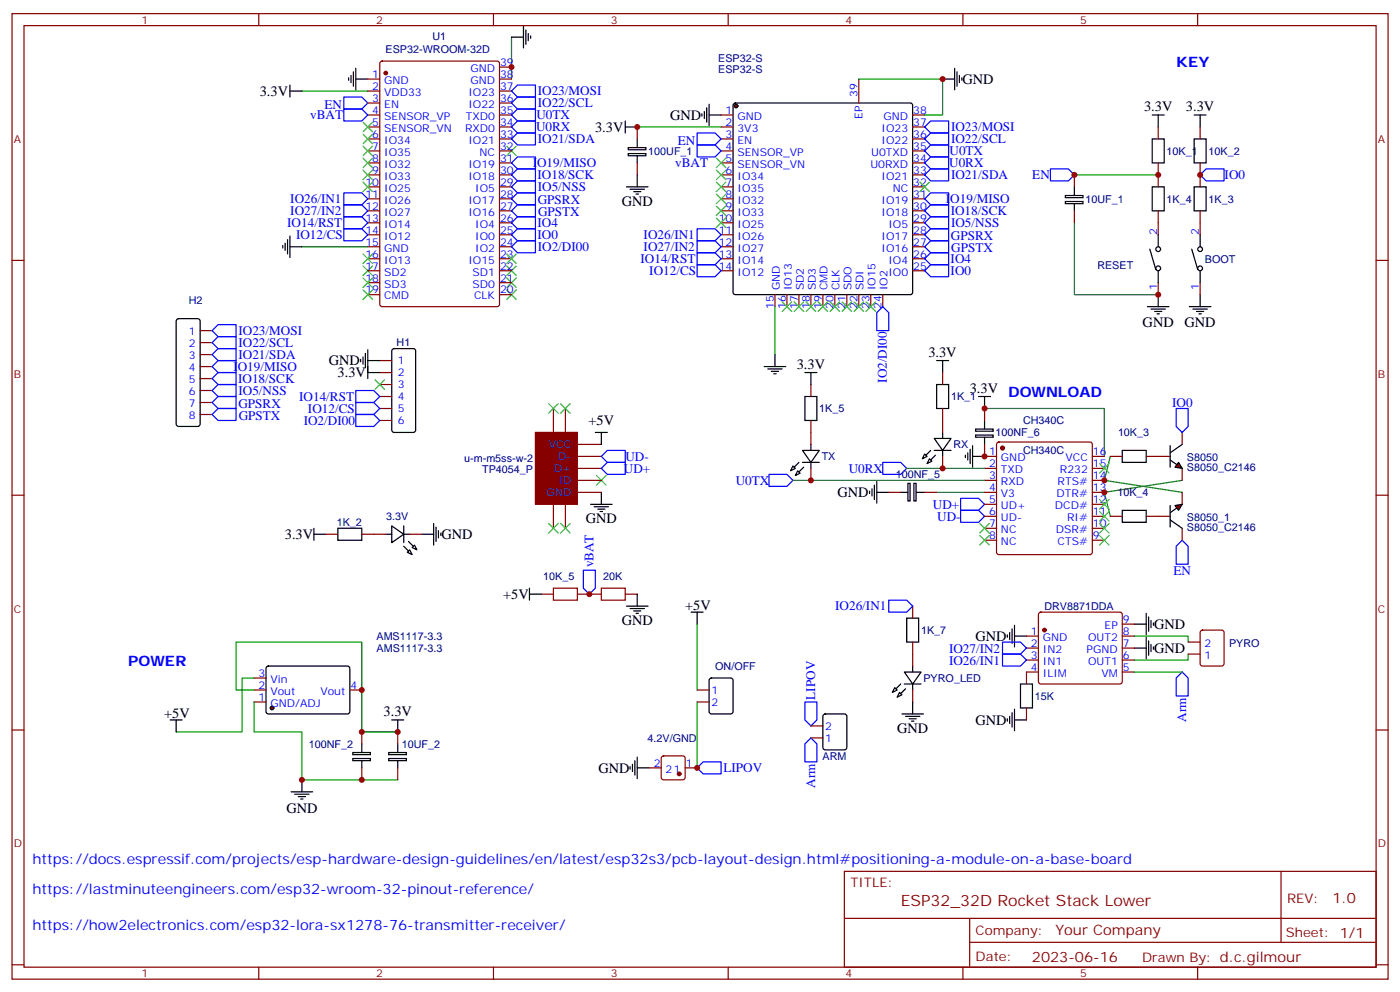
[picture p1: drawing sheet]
<svg xmlns="http://www.w3.org/2000/svg" width="412mm" height="292mm" viewBox="0 0 412 292" stroke-linecap="round" stroke-linejoin="round" font-family="sans-serif">
<g fill="none" stroke="#000" stroke-width=".35">
<path d="M216.2 30.5l.4-.2h51.5l.5 .2 .3 .5v55.1l-.3 .5-.5 .2h-51.5l-.5-.3-.2-.4v-55.1zM338 90.3h6.3M339.1 91h4.2M340.1 91.7h2.1M340.8 92.4h.7M341.2 86.8v3.5M350.3 90.3h6.4M351.4 91h4.2M352.5 91.7h2.1M353.2 92.4h.7M353.5 86.8v3.5M284.4 134.1v.7"/>
<path d="M285.1 133.3v2.2M285.8 132.3v4.2M286.5 134.4h3.5M286.5 131.2v6.4M85.8 233.2h6.3M86.8 233.9h4.3M87.9 234.6h2.1M88.6 235.3h.7M88.9 229.7v3.5"/>
</g>
<path d="M309.4 49.7h5.3l1.8 1.8-1.8 1.8h-5.3zM355.3 49.7h5.3v3.6h-5.3l-1.8-1.8zM226.5 139.7h5.3l1.8 1.8-1.8 1.7h-5.3zM260 136.2h5.3l1.8 1.7-1.8 1.8h-5.3zM283 150.3h5.3l1.7 1.7-1.7 1.8h-5.3zM283 146.8h5.3l1.7 1.7-1.7 1.8h-5.3zM346.5 160.9l1.7-1.8 1.8 1.8v5.3h-3.5z" fill="none" stroke="#00f" stroke-width=".35"/>
<path d="M290 120.3h35.3v14.1M327.1 134.4l-1.8 7.1 22.9 3.5M348.2 141.5l-22.9 3.5 1.8 7M74.8 199.7h-3.5v15.8h-19.4M74.8 203.2h-5.3v-14.1h37.1v26.4h10.6h-10.6M88.9 229.7h28.3" fill="none" stroke="#008700" stroke-width=".35"/>
<circle cx="216.8" cy="31.2" r=".53" fill="#870000" stroke="#000" stroke-width=".35"/>
<g fill="none" stroke="#870000" stroke-width=".35">
<path d="M212.4 33.9h3.5M212.4 37.4h3.5M253 23.3v7M268.9 33.9h3.5M268.9 37.4h3.5M212.4 40.9h3.5M212.4 44.5h3.5M212.4 48h3.5M212.4 51.5h3.5M212.4 55h3.5M212.4 58.6h3.5M268.9 40.9h3.5"/>
<path d="M268.9 44.5h3.5M268.9 48h3.5M268.9 51.5h3.5M268.9 55h3.5M268.9 58.6h3.5M212.4 62.1h3.5M212.4 65.6h3.5M212.4 69.1h3.5M212.4 72.7h3.5M212.4 76.2h3.5M212.4 79.7h3.5M268.9 62.1h3.5"/>
<path d="M268.9 65.6h3.5M268.9 69.1h3.5M268.9 72.7h3.5M268.9 76.2h3.5M268.9 79.7h3.5M228.3 86.8v3.5M231.8 86.8v3.5M235.3 86.8v3.5M238.9 86.8v3.5M242.4 86.8v3.5M245.9 86.8v3.5M249.4 86.8v3.5"/>
<path d="M253 86.8v3.5M256.5 86.8v3.5M260 86.8v3.5"/>
</g>
<path d="M187.7 37.4h24.7M253 23.3h24.7v10.6h-5.3M316.5 65.6v21.2h24.7M228.3 90.3v14.1" fill="none" stroke="#008700" stroke-width=".35"/>
<path d="M205.4 39.2h5.2l1.8 1.7-1.8 1.8h-5.2zM272.4 44.5l1.7-1.8h5.3v3.5h-5.3zM272.4 48l1.7-1.8h5.3v3.5h-5.3zM272.4 62.1l1.7-1.8h5.3v3.6h-5.3zM272.4 65.6l1.7-1.7h5.3v3.5h-5.3z" fill="none" stroke="#00f" stroke-width=".35"/>
<path d="M225.1 108h6.4M226.2 108.7h4.2M227.2 109.4h2.1M227.9 110.1h.7M228.3 104.4v3.6M78.6 196.4l.5-.3 23.5 .1 .4 .6v13l-.7 .5-23.5-.1-.4-.7v-12.7z" fill="none" stroke="#000" stroke-width=".35"/>
<path d="M271 53.6l2.8 2.8M273.8 53.6l-2.8 2.8M233.9 88.9l2.8 2.8M236.7 88.9l-2.8 2.8M237.5 88.9l2.8 2.8M240.3 88.9l-2.8 2.8" fill="none" stroke="#3c3" stroke-width=".35"/>
<circle cx="80.1" cy="208.5" r=".53" fill="#870000" stroke="#000" stroke-width=".35"/>
<path d="M341.2 134.4h3.5M348.2 127.4v3.5M348.2 137.9v3.6M74.8 199.7h3.6M74.8 206.7h3.6M74.8 203.2h3.6M103 203.2h3.6" fill="none" stroke="#870000" stroke-width=".35"/>
<path d="M74.8 206.7v8.8h14.1v14.2" fill="none" stroke="#008700" stroke-width=".35"/>
<path d="M344.7 135.5l3.5 2.4M344.7 131.2v6.4M348.2 130.9l-3.5 2.4" fill="none" stroke="#000" stroke-width=".35"/>
<path d="M347.2 136.2l1 1.7-2.1-.3z" fill="#870000" stroke="#000" stroke-width=".35"/>
<path d="M341.2 152h3.5M348.2 145v3.5M348.2 155.6v3.5" fill="none" stroke="#870000" stroke-width=".35"/>
<path d="M344.7 153.1l3.5 2.5M344.7 148.9v6.3M348.2 148.5l-3.5 2.5" fill="none" stroke="#000" stroke-width=".35"/>
<path d="M346.1 148.9l2.1-.4-1 1.8z" fill="#870000" stroke="#000" stroke-width=".35"/>
<path d="M150.7 10.9v12.4M88.9 26.8h19.4M316.5 51.5h24.7M88.9 72.7h19.4M275.9 145h14.1M205.4 206.7v19.4" fill="none" stroke="#008700" stroke-width=".35"/>
<g fill="none" stroke="#000" stroke-width=".35">
<path d="M150.7 10.9h3.5M154.2 7.8v6.3M154.9 8.8v4.3M155.6 9.9v2.1M156.3 10.6v.7M85.4 25v3.6M85.4 26.8h3.5M102.7 22.9v.7M103.4 22.2v2.1M104.1 21.2v4.2M104.8 23.3h3.5M104.8 20.1v6.4"/>
<path d="M184.2 37.4h3.5M184.2 35.6v3.6M339.4 33.9h3.5M341.2 33.9v3.5M351.8 33.9h3.5M353.5 33.9v3.5M184.5 55h6.4M185.1 43.5h5.2v.6h-5.2zM185.1 45.2h5.2v.7h-5.2zM185.6 55.7h4.2M186.7 56.4h2.1M187.4 57.2h.7"/>
<path d="M187.7 40.9v2.5M187.7 45.9v2.1M187.7 51.5v3.5M313.8 57.6h5.2v.6h-5.2zM313.8 59.3h5.2v.7h-5.2zM316.5 55v2.5M316.5 60v2.1M339.4 40.9h3.5v7.1h-3.5zM339.4 55h3.5v7.1h-3.5zM351.8 40.9h3.5v7.1h-3.5zM351.8 55h3.5v7.1h-3.5zM83.3 72.3v.7"/>
<path d="M84 71.6v2.1M84.7 70.6v4.2M85.4 72.7h3.5M85.4 69.5v6.3M338.7 73.4l1.8 6M341.2 69.1v3.6M341.2 79.7v3.6M351 73.4l1.8 6M353.5 69.1v3.6M353.5 79.7v3.6M288.3 116.8h3.5M290 116.8v3.5"/>
<path d="M175.4 127.4h3.5M177.1 127.4v3.5M287.4 126.4h5.2v.6h-5.2zM287.4 128.1h5.2v.7h-5.2zM290 123.8v2.5M290 128.8v2.1M330.6 132.6h7v3.6h-7zM92.5 157.3h3.5M92.5 155.6v3.5M99.5 155.6h7.1v3.5h-7.1zM124.2 157.3h3.5M127.7 154.2v6.3"/>
<path d="M128.4 155.2v4.3M129.2 156.3v2.1M129.9 157v.7M174 148.5h6.3M175 149.2h4.2M176.1 149.9h2.1M176.8 150.6h.7M177.1 145v3.5M256.2 144.6v.7M256.9 143.9v2.1M257.6 142.9v4.2M258.3 145h3.5"/>
<path d="M258.3 141.8v6.4M265.3 145h2.1M267.4 142.3h.7v5.2h-.7zM269.2 142.3h.6v5.2h-.6zM269.9 145h2.5M330.6 150.3h7v3.5h-7zM120 162.6l.7-.7 .7 1.4zM121.4 161.2l.7-.7 .7 1.4zM203.6 180.3h3.5M205.4 180.3v3.5M209.1 199.9l.5-.2h5.6l.7 .4v9.4l-.4 .7-5.9 .1-.7-.5v-9.4zM50.1 212h3.6"/>
<path d="M51.9 212v3.5M106.6 219.1v2.4M115.4 212h3.5M117.2 212v3.5M117.2 219.1v2.4M242.6 210.5l.5-.2h5.6l.7 .4v9.4l-.4 .7h-5.9l-.7-.4v-9.4zM103.9 221.6h5.2v.6h-5.2zM103.9 223.4h5.2v.6h-5.2zM106.6 224v2.1M114.5 221.6h5.2v.6h-5.2zM114.5 223.4h5.2v.6h-5.2zM117.2 224v2.1"/>
<path d="M185.6 225.8v.7M186.3 225.1v2.1M187 224v4.2M187.7 226.1h3.5M187.7 223v6.3"/>
<circle cx="341.2" cy="73.4" r=".71"/>
<circle cx="341.2" cy="79" r=".71"/>
<circle cx="353.5" cy="73.4" r=".71"/>
<circle cx="353.5" cy="79" r=".71"/>
</g>
<g fill="#870000" stroke="#870000" stroke-width=".35">
<path d="M157.7 127.4h12.4v21.1h-12.4z"/>
<circle cx="295.3" cy="131.9" r=".53"/>
<circle cx="113.6" cy="21.5" r=".53"/>
<circle cx="200.1" cy="227.9" r=".53"/>
</g>
<g fill="none" stroke="#870000" stroke-width=".35">
<path d="M112.1 18.2l.5-.2h33.8l.7 .4v71.2l-.4 .7h-34.1l-.7-.5v-71.1zM147.1 19.8h3.6M108.3 23.3h3.6M108.3 26.8h3.6M108.3 30.3h3.6M108.3 33.9h3.6M108.3 37.4h3.6M147.1 23.3h3.6M147.1 26.8h3.6M147.1 30.3h3.6M147.1 33.9h3.6M147.1 37.4h3.6"/>
<path d="M187.7 37.4v3.5M341.2 37.4v3.5M353.5 37.4v3.5M108.3 40.9h3.6M108.3 44.5h3.6M108.3 48h3.6M108.3 51.5h3.6M108.3 55h3.6M108.3 58.6h3.6M147.1 40.9h3.6M147.1 44.5h3.6M147.1 48h3.6"/>
<path d="M147.1 51.5h3.6M147.1 55h3.6M147.1 58.6h3.6M187.7 48v3.5M316.5 51.5v3.5M341.2 48v7M353.5 48v7M108.3 62.1h3.6M108.3 65.6h3.6M108.3 69.1h3.6M108.3 72.7h3.6M108.3 76.2h3.6"/>
<path d="M108.3 79.7h3.6M147.1 62.1h3.6M147.1 65.6h3.6M147.1 69.1h3.6M147.1 72.7h3.6M147.1 76.2h3.6M147.1 79.7h3.6M316.5 62.1v3.5M341.2 62.1v7M353.5 62.1v7M108.3 83.3h3.6M108.3 86.8h3.6"/>
<path d="M147.1 83.3h3.6M147.1 86.8h3.6M341.2 83.3v3.5M353.5 83.3v3.5M163 120.3v7.1M166.5 120.3v7.1M170.1 134.4h7M170.1 137.9h7M170.1 130.9h7M290 130.9v3.5h3.5M290 137.9h3.5M290 120.3v3.5"/>
<path d="M293.8 130.4l.5-.2h26.8l.5 .2 .2 .5v31.7l-.3 .5-.4 .2h-26.8l-.5-.2-.3-.5v-31.7zM321.8 134.4h3.5M321.8 137.9h3.5M327.1 134.4h3.5M337.6 134.4h3.6M96 157.3h3.5M106.6 157.3h3.5M163 148.5v7.1M166.5 148.5v7.1M170.1 141.5h7M170.1 145h7M261.8 145h3.5"/>
<path d="M272.4 145h3.5M290 141.5h3.5M290 145h3.5M290 148.5h3.5M290 152h3.5M290 155.6h3.5M290 159.1h3.5M321.8 141.5h3.5M321.8 145h3.5M321.8 148.5h3.5M321.8 152h3.5M321.8 155.6h3.5"/>
<path d="M321.8 159.1h3.5M327.1 152h3.5M337.6 152h3.6M106.6 215.5v3.6M117.2 215.5v3.6M205.4 203.2h3.5M205.4 206.7h3.5M238.9 217.3h3.5M238.9 213.8h3.5M106.6 226.1v3.6M117.2 226.1v3.6M191.2 226.1h3.6"/>
<path d="M195 222.8l.5-.2h5.6l.5 .2 .2 .5v5.7l-.2 .5-.5 .2h-5.6l-.5-.3-.2-.4v-5.7zM201.8 226.1h3.6"/>
</g>
<g fill="none" stroke="#3c3" stroke-width=".35">
<path d="M106.9 36l2.8 2.8M109.7 36l-2.8 2.8M106.9 50.1l2.8 2.8M106.9 53.6l2.8 2.8M106.9 46.6l2.8 2.8M109.7 50.1l-2.8 2.8M109.7 53.6l-2.8 2.8M109.7 46.6l-2.8 2.8M149.3 43l2.8 2.9M152.1 43l-2.8 2.9M211 46.6l2.8 2.8M211 57.2l2.8 2.8"/>
<path d="M213.8 46.6l-2.8 2.8M213.8 57.2l-2.8 2.8M106.9 78.3l2.8 2.8M106.9 74.8l2.8 2.8M109.7 78.3l-2.8 2.8M109.7 74.8l-2.8 2.8M149.3 78.3l2.8 2.8M149.3 74.8l2.8 2.8M152.1 78.3l-2.8 2.8M152.1 74.8l-2.8 2.8M211 60.7l2.8 2.8M211 64.2l2.8 2.8"/>
<path d="M213.8 60.7l-2.8 2.8M213.8 64.2l-2.8 2.8M106.9 81.8l2.8 2.9M106.9 85.4l2.8 2.8M109.7 85.4l-2.8 2.8M109.7 81.8l-2.8 2.9M149.3 81.8l2.8 2.9M149.3 85.4l2.8 2.8M152.1 81.8l-2.8 2.9M152.1 85.4l-2.8 2.8M230.4 88.9l2.8 2.8M233.2 88.9l-2.8 2.8"/>
<path d="M241 88.9l2.8 2.8M243.8 88.9l-2.8 2.8M244.5 88.9l2.8 2.8M247.3 88.9l-2.8 2.8M248 88.9l2.9 2.8M250.9 88.9l-2.9 2.8M251.6 88.9l2.8 2.8M254.4 88.9l-2.8 2.8M255.1 88.9l2.8 2.8M257.9 88.9l-2.8 2.8M161.6 118.9l2.8 2.8M164.4 118.9l-2.8 2.8"/>
<path d="M165.1 118.9l2.9 2.8M168 118.9l-2.9 2.8M323.9 136.5l2.8 2.8M326.7 136.5l-2.8 2.8M161.6 154.2l2.8 2.8M164.4 154.2l-2.8 2.8M165.1 154.2l2.9 2.8M168 154.2l-2.9 2.8M175.7 140.1l2.8 2.8M178.5 140.1l-2.8 2.8M288.6 154.2l2.8 2.8M288.6 157.7l2.8 2.8"/>
<path d="M291.4 154.2l-2.8 2.8M291.4 157.7l-2.8 2.8M323.9 154.2l2.8 2.8M323.9 157.7l2.8 2.8M323.9 150.6l2.8 2.9M323.9 147.1l2.8 2.8M326.7 154.2l-2.8 2.8M326.7 157.7l-2.8 2.8M326.7 150.6l-2.8 2.9M326.7 147.1l-2.8 2.8"/>
</g>
<g fill="none" stroke="#00f" stroke-width=".35">
<path d="M101.3 28.6h5.3l1.7 1.7-1.7 1.8h-5.3zM150.7 37.4l1.7-1.8h5.3v3.6h-5.3zM150.7 33.9l1.7-1.8h5.3v3.5h-5.3zM150.7 26.8l1.7-1.8h5.3v3.6h-5.3zM150.7 30.3l1.7-1.7h5.3v3.5h-5.3zM152.4 39.2h5.3v3.5h-5.3l-1.7-1.8zM272.4 37.4l1.7-1.8h5.3v3.6h-5.3zM150.7 55l1.7-1.7h5.3v3.5h-5.3zM150.7 51.5l1.7-1.8h5.3v3.6h-5.3zM150.7 48l1.7-1.8h5.3v3.5h-5.3zM150.7 58.6l1.7-1.8h5.3v3.5h-5.3zM272.4 58.6l1.7-1.8h5.3v3.5h-5.3z"/>
<path d="M272.4 40.9l1.7-1.7h5.3v3.5h-5.3zM274.1 49.7h5.3v3.6h-5.3l-1.7-1.8zM101.3 67.4h5.3l1.7 1.7-1.7 1.8h-5.3zM101.3 63.9h5.3l1.7 1.7-1.7 1.8h-5.3zM150.7 69.1l1.7-1.7h5.3v3.5h-5.3zM150.7 65.6l1.7-1.7h5.3v3.5h-5.3zM150.7 72.7l1.7-1.8h5.3v3.5h-5.3zM150.7 62.1l1.7-1.8h5.3v3.6h-5.3zM205.4 74.4h5.2l1.8 1.8-1.8 1.8h-5.2zM205.4 78h5.2l1.8 1.7-1.8 1.8h-5.2zM272.4 79.7l1.7-1.7h5.3v3.5h-5.3zM272.4 76.2l1.7-1.8h5.3v3.6h-5.3z"/>
<path d="M272.4 72.7l1.7-1.8h5.3v3.5h-5.3zM272.4 69.1l1.7-1.7h5.3v3.5h-5.3zM260 90.3l1.8 1.8v5.3h-3.5v-5.3zM177.1 137.9l1.8-1.7h5.3v3.5h-5.3zM177.1 134.4l1.8-1.8h5.3v3.6h-5.3zM346.5 120.3h3.5v5.3l-1.8 1.8-1.7-1.8zM237.1 206.7h3.5v5.3l-1.7 1.8-1.8-1.8zM238.9 217.3l1.7 1.8v5.3h-3.5v-5.3zM205.4 226.1l1.7-1.7h5.3v3.5h-5.3z"/>
</g>
<g fill="#870000" stroke="#000" stroke-width=".35">
<path d="M120.3 159.5l1.4 1.4z"/>
<path d="M118.9 160.9l1.4 1.4z"/>
</g>
<g fill="none" stroke="#000" stroke-width=".35">
<path d="M52.1 94l.5-.2h5.6l.5 .2 .2 .5v30.4l-.2 .5-.5 .2h-5.6l-.5-.2-.2-.5v-30.4zM106.2 105.8v.7M106.9 105.1v2.1M107.6 104.1v4.2M108.3 106.2h3.6M108.3 103v8.5M108.3 109.7h3.6M115.6 102.9l.5-.2h5.6l.7 .4v23.5l-.4 .7-5.9 .1-.7-.5v-23.5zM237.1 116.8h3.5v7h-3.5zM233.6 137.2l.7 .7-1.4 .7zM235 138.6l.7 .7-1.4 .8zM113.6 157.3h1.8"/>
<path d="M115.4 154.9l3.5 2.4-3.5 2.5zM118.9 157.3h1.8M118.9 154.9v4.9"/>
</g>
<g fill="none" stroke="#870000" stroke-width=".35">
<path d="M58.9 97.4h3.6M58.9 100.9h3.6M58.9 104.4h3.6M58.9 108h3.6M58.9 111.5h3.6M58.9 115h3.6M58.9 118.5h3.6M111.9 106.2h3.5M111.9 109.7h3.5M111.9 113.2h3.5M111.9 116.8h3.5M238.9 113.2v3.6"/>
<path d="M58.9 122.1h3.6M111.9 120.3h3.5M111.9 123.8h3.5M238.9 123.8v3.6M110.1 157.3h3.5M120.7 157.3h3.5"/>
</g>
<path d="M106.9 39.5l2.8 2.8M109.7 39.5l-2.8 2.8M211 50.1l2.8 2.8M213.8 50.1l-2.8 2.8M110.5 111.8l2.8 2.9M113.3 111.8l-2.8 2.9" fill="none" stroke="#3c3" stroke-width=".35"/>
<path d="M62.5 97.4l1.7-1.8h5.3v3.5h-5.3zM64.2 99.1h5.3v3.6h-5.3l-1.7-1.8zM62.5 118.5l1.7-1.7h5.3v3.5h-5.3zM62.5 115l1.7-1.8h5.3v3.6h-5.3zM62.5 111.5l1.7-1.8h5.3v3.5h-5.3zM62.5 108l1.7-1.8h5.3v3.5h-5.3zM64.2 102.7h5.3v3.5h-5.3l-1.7-1.8zM104.8 118.5h5.3l1.8 1.8-1.8 1.8h-5.3zM104.8 115h5.3l1.8 1.8-1.8 1.7h-5.3zM62.5 122.1l1.7-1.8h5.3v3.5h-5.3zM104.8 122.1h5.3l1.8 1.7-1.8 1.8h-5.3z" fill="none" stroke="#00f" stroke-width=".35"/>
<path d="M267.1 137.9h22.9M233.6 141.5h56.4" fill="none" stroke="#008700" stroke-width=".35"/>
<g fill="#870000" stroke="#000" stroke-width=".35">
<path d="M235.3 139l1.4-1.4z"/>
<path d="M235.3 136.2l-1.4 1.4z"/>
</g>
<path d="M237.1 109.7h3.5M238.9 109.7v3.5M275.9 113.2h3.5v7.1h-3.5zM275.9 106.2h3.5M277.7 106.2v3.5M236.4 132.6h4.9l-2.4 3.6zM236.4 136.2h4.9M238.9 130.9v1.7M238.9 136.2v1.7M272.4 133.7l.7 .7-1.4 .7zM273.8 135.1l.7 .7-1.4 .7z" fill="none" stroke="#000" stroke-width=".35"/>
<path d="M277.7 109.7v3.5M238.9 127.4v3.5M238.9 137.9v3.6M277.7 120.3v3.5" fill="none" stroke="#870000" stroke-width=".35"/>
<g fill="#870000" stroke="#000" stroke-width=".35">
<path d="M275.6 134.1l-1.5 1.4z"/>
<path d="M272.7 134.1l1.4-1.5z"/>
</g>
<g fill="none" stroke="#000" stroke-width=".35">
<path d="M206.8 33.5v.7M207.5 32.8v2.1M208.2 31.8v4.2M208.9 33.9h3.5M208.9 30.7v6.3M277.7 23.3h3.5M281.2 20.1v6.4M281.9 21.2v4.2M282.6 22.2v2.1M283.3 22.9v.7M275.2 129.1h4.9l-2.4 3.5zM275.2 132.6h4.9"/>
<path d="M277.7 127.4v1.7M277.7 132.6v1.8M156 175h3.5M156 173.2v3.5M184.5 178.5h6.4M185.6 179.2h4.2M186.7 179.9h2.1M187.7 175v3.5M187.4 180.6h.7M296.7 187v.7M297.4 186.3v2.1M298.1 185.2v4.2"/>
<path d="M298.8 184.1v6.4M298.8 187.3h3.6M334.1 183.8h3.5M334.1 190.9h3.5M337.6 180.6v6.4M337.6 187.7v6.3M338.3 181.7v4.2M338.3 188.7v4.3M339.1 182.7v2.2M339.1 189.8v2.1M339.8 183.4v.7M339.8 190.5v.7"/>
<path d="M263.6 202.5l.7 .7-1.4 .7zM265 203.9l.7 .7-1.4 .7zM296.7 211.7v.7M297.4 211v2.1M298.1 209.9v4.2M298.8 212h3.6M298.8 208.8v6.4"/>
</g>
<g fill="none" stroke="#870000" stroke-width=".35">
<path d="M277.7 123.8v3.6M277.7 134.4v3.5M159.5 175h3.5M163 173.2h7.1v3.5h-7.1zM170.1 175h7M177.1 173.2h7.1v3.5h-7.1zM184.2 175h3.5M302.4 187.3h3.5M302.4 190.9h3.5M302.4 194.4h3.5M302.4 197.9h3.5M306.1 180.5l.5-.2h23.3l.5 .2 .2 .5v19.7l-.2 .5-.5 .2h-23.3l-.5-.2-.2-.5v-19.7z"/>
<path d="M330.6 187.3h3.5M330.6 190.9h3.5M330.6 194.4h3.5M330.6 197.9h3.5M330.6 183.8h3.5"/>
</g>
<path d="M101.3 32.1h5.3l1.7 1.8-1.7 1.7h-5.3zM205.4 42.7h5.2l1.8 1.8-1.8 1.7h-5.2zM171.8 167.9h3.6v5.3l-1.8 1.8-1.8-1.8z" fill="none" stroke="#00f" stroke-width=".35"/>
<path d="M106.9 43l2.8 2.9M109.7 43l-2.8 2.9M211 53.6l2.8 2.8M213.8 53.6l-2.8 2.8" fill="none" stroke="#3c3" stroke-width=".35"/>
<path d="M205.4 183.8v19.4M334.1 187.3h15.9v1.8M350 192.6v1.8h-15.9" fill="none" stroke="#008700" stroke-width=".35"/>
<circle cx="307.7" cy="185.6" r=".53" fill="#870000" stroke="#870000" stroke-width=".35"/>
<g fill="#870000" stroke="#000" stroke-width=".35">
<path d="M266.7 202.8l-1.4 1.5z"/>
<path d="M265.3 201.4l-1.4 1.4z"/>
</g>
<path d="M266.4 197.9h4.9l-2.4 3.5zM267.1 182h3.5v7.1h-3.5zM268.9 196.1v1.8M265.7 210.3h6.3M266.4 201.4h4.9M266.7 211h4.3M267.8 211.7h2.1M268.5 212.4h.7M268.9 201.4v1.8M268.9 206.7v3.6M300.6 201.4h3.5v7.1h-3.5z" fill="none" stroke="#000" stroke-width=".35"/>
<g fill="none" stroke="#870000" stroke-width=".35">
<path d="M3.5 4h405.4v284.4h-405.4zM7.1 7.5h398.3v277.3h-398.3zM76.2 4v3.5M145.4 4v3.5M214.5 4v3.5M283.6 4v3.5M352.8 4v3.5M3.5 76.7h3.6M405.4 76.7h3.5M3.5 145.8h3.6M405.4 145.8h3.5M268.9 178.5v3.5"/>
<path d="M268.9 189.1v7M302.4 197.9v3.5M350 192.6h3.5M350 189.1h3.5M353.8 185.8l.4-.2h5.7l.6 .4 .1 9.4-.5 .7h-5.9l-.6-.4-.1-9.4zM3.5 215h3.6M268.9 203.2v3.5M302.4 208.5v3.5M405.4 215h3.5M248.7 256.6h156.7v28.2h-156.7zM377.3 256.6l.1 20.9M248.8 270.5h156.4"/>
<path d="M285.6 277.5h119.6M285.6 270.5v14.1M3.5 284.1h3.6M76.2 284.8v3.6M145.4 284.8v3.6M214.5 284.8v3.6M283.6 284.8v3.6M352.8 284.8v3.6M405.4 284.1h3.5"/>
</g>
<path d="M101.3 56.8h5.3l1.7 1.8-1.7 1.7h-5.3zM101.3 60.3h5.3l1.7 1.8-1.7 1.8h-5.3zM205.4 67.4h5.2l1.8 1.7-1.8 1.8h-5.2zM205.4 70.9h5.2l1.8 1.8-1.8 1.7h-5.2zM261.8 176.7h5.3l1.8 1.8-1.8 1.8h-5.3zM295.3 192.6h5.3l1.8 1.8-1.8 1.7h-5.3zM295.3 189.1h5.3l1.8 1.8-1.8 1.7h-5.3zM348.2 197.9l1.8 1.8v5.3h-3.5v-5.3z" fill="none" stroke="#00f" stroke-width=".35"/>
<path d="M334.1 197.9h14.1" fill="none" stroke="#008700" stroke-width=".35"/>
<g fill="#c00">
<circle cx="106.6" cy="215.5" r=".88"/>
<circle cx="117.2" cy="215.5" r=".88"/>
<circle cx="88.9" cy="229.7" r=".88"/>
<circle cx="106.6" cy="203.2" r=".88"/>
<circle cx="325.3" cy="145" r=".88"/>
<circle cx="325.3" cy="141.5" r=".88"/>
<circle cx="150.7" cy="19.8" r=".88"/>
<circle cx="187.7" cy="37.4" r=".88"/>
<circle cx="341.2" cy="86.8" r=".88"/>
<circle cx="290" cy="134.4" r=".88"/>
<circle cx="290" cy="120.3" r=".88"/>
<circle cx="106.6" cy="229.7" r=".88"/>
<circle cx="316.5" cy="51.5" r=".88"/>
<circle cx="353.5" cy="51.5" r=".88"/>
<circle cx="341.2" cy="51.5" r=".88"/>
<circle cx="205.4" cy="226.1" r=".88"/>
<circle cx="238.9" cy="141.5" r=".88"/>
<circle cx="277.7" cy="137.9" r=".88"/>
<circle cx="277.7" cy="23.3" r=".88"/>
<circle cx="173.6" cy="175" r=".88"/>
</g>
<text font-size="4.6" fill="#800" x="265.3" y="266.7">ESP32_32D Rocket Stack Lower</text>
<g font-size="4.2" fill="#00f">
<text x="346.5" y="19.8">KEY</text>
<text x="297.1" y="116.8">DOWNLOAD</text>
<text x="37.8" y="196.1">POWER</text>
<text x="9.6" y="254.4">https://docs.espressif.com/projects/esp-hardware-design-guidelines/en/latest/esp32s3/pcb-layout-design.html#positioning-a-module-on-a-base-board</text>
<text x="9.6" y="263.2">https://lastminuteengineers.com/esp32-wroom-32-pinout-reference/</text>
<text x="9.6" y="273.8">https://how2electronics.com/esp32-lora-sx1278-76-transmitter-receiver/</text>
</g>
<g font-size="4.2">
<text x="76.5" y="28.2">3.3V</text>
<text x="283.5" y="24.7">GND</text>
<text x="197.4" y="35.3">GND</text>
<text x="337" y="32.8">3.3V</text>
<text x="349.3" y="32.8">3.3V</text>
<text x="175.3" y="38.8">3.3V</text>
<text x="183.1" y="60.7">GND</text>
<text x="336.6" y="96.4">GND</text>
<text x="348.9" y="96.4">GND</text>
<text x="96.9" y="107.6">GND</text>
<text x="273.5" y="105.1">3.3V</text>
<text x="99.5" y="111.1">3.3V</text>
<text x="234.7" y="108.6">3.3V</text>
<text x="285.6" y="115.7">3.3V</text>
<text x="173.3" y="125.2">+5V</text>
<text x="246.7" y="146.4">GND</text>
<text x="172.6" y="154.2">GND</text>
<text x="83.9" y="158.8">3.3V</text>
<text x="130" y="158.7">GND</text>
<text x="148.2" y="176.4">+5V</text>
<text x="201.8" y="179.6">+5V</text>
<text x="183.1" y="184.1">GND</text>
<text x="339.9" y="185.2">GND</text>
<text x="287.4" y="188.7">GND</text>
<text x="339.9" y="192.3">GND</text>
<text x="48.4" y="211.3">+5V</text>
<text x="113" y="210.9">3.3V</text>
<text x="264.3" y="215.9">GND</text>
<text x="287.4" y="213.4">GND</text>
<text x="176.3" y="227.5">GND</text>
<text x="84.4" y="239.3">GND</text>
</g>
<g font-size="4.2" fill="#800">
<text x="392.5" y="265.9">1.0</text>
<text x="310.9" y="275.4">Your Company</text>
<text x="304" y="283.2">2023-06-16</text>
</g>
<g font-size="3.9" fill="#00f">
<text x="158.4" y="28.1">IO23/MOSI</text>
<text x="91.4" y="35.1">vBAT</text>
<text x="95.6" y="32.1">EN</text>
<text x="158" y="35.1">U0TX</text>
<text x="158.4" y="31.6">IO22/SCL</text>
<text x="157.9" y="38.7">U0RX</text>
<text x="280.1" y="38.7">IO23/MOSI</text>
<text x="158.4" y="42.2">IO21/SDA</text>
<text x="199.7" y="42.7">EN</text>
<text x="279.7" y="45.7">U0TX</text>
<text x="280.1" y="42.2">IO22/SCL</text>
<text x="156.9" y="49.2">IO19/MISO</text>
<text x="158.4" y="52.8">IO18/SCK</text>
<text x="198.9" y="49.3">vBAT</text>
<text x="279.6" y="49.2">U0RX</text>
<text x="280.1" y="52.8">IO21/SDA</text>
<text x="304.1" y="52.8">EN</text>
<text x="360.7" y="52.8">IO0</text>
<text x="85.5" y="59.8">IO26/IN1</text>
<text x="158.4" y="56.3">IO5/NSS</text>
<text x="278.6" y="59.8">IO19/MISO</text>
<text x="85.5" y="63.4">IO27/IN2</text>
<text x="158.4" y="60.1">GPSRX</text>
<text x="158.5" y="63.6">GPSTX</text>
<text x="280.1" y="63.4">IO18/SCK</text>
<text x="84.6" y="66.9">IO14/RST</text>
<text x="87.2" y="70.4">IO12/CS</text>
<text x="158.3" y="70.4">IO0</text>
<text x="158.3" y="66.9">IO4</text>
<text x="189.6" y="70.4">IO26/IN1</text>
<text x="280.1" y="70.7">GPSRX</text>
<text x="280.1" y="66.9">IO5/NSS</text>
<text x="158.4" y="73.9">IO2/DI00</text>
<text x="188.7" y="77.5">IO14/RST</text>
<text x="189.6" y="73.9">IO27/IN2</text>
<text x="280" y="77.5">IO4</text>
<text x="280.2" y="74.2">GPSTX</text>
<text x="191.3" y="81">IO12/CS</text>
<text x="280" y="81">IO0</text>
<text x="70.2" y="98.7">IO23/MOSI</text>
<text x="70.2" y="102.2">IO22/SCL</text>
<text x="70.2" y="105.7">IO21/SDA</text>
<text x="68.7" y="109.2">IO19/MISO</text>
<text x="70.2" y="112.8">IO18/SCK</text>
<text x="261.3" y="112.7" transform="rotate(-90 261.3 112.7)">IO2/DI00</text>
<text x="70.2" y="116.3">IO5/NSS</text>
<text x="88.1" y="118">IO14/RST</text>
<text x="345.3" y="119.8">IO0</text>
<text x="70.2" y="120.1">GPSRX</text>
<text x="70.3" y="123.6">GPSTX</text>
<text x="89.5" y="125.1">IO2/DI00</text>
<text x="90.7" y="121.6">IO12/CS</text>
<text x="184.2" y="135.7">UD-</text>
<text x="183.8" y="139.2">UD+</text>
<text x="216.7" y="142.7">U0TX</text>
<text x="250" y="139.2">U0RX</text>
<text x="274.8" y="149.8">UD+</text>
<text x="276.1" y="153.3">UD-</text>
<text x="174.9" y="167.1" transform="rotate(-90 174.9 167.1)">vBAT</text>
<text x="345.7" y="169.5">EN</text>
<text x="246" y="179.8">IO26/IN1</text>
<text x="279.5" y="195.9">IO26/IN1</text>
<text x="279.5" y="192.4">IO27/IN2</text>
<text x="240.2" y="206" transform="rotate(-90 240.2 206)">LIPOV</text>
<text x="349.5" y="212.6" transform="rotate(-90 349.5 212.6)">Arm</text>
<text x="213.1" y="227.4">LIPOV</text>
<text x="240.1" y="232" transform="rotate(-90 240.1 232)">Arm</text>
</g>
<g font-size="3.9" fill="#800">
<text x="250.5" y="261.2">TITLE:</text>
<text x="379.1" y="265.9">REV:</text>
<text x="287.4" y="275.4">Company:</text>
<text x="378.8" y="276">Sheet: 1/1</text>
<text x="287.4" y="283.1">Date:</text>
<text x="336.4" y="283.2">Drawn By: d.c.gilmour</text>
</g>
<g font-size="3.2" fill="#800">
<text x="41.6" y="7">1</text>
<text x="110.8" y="7">2</text>
<text x="179.9" y="7">3</text>
<text x="249.1" y="7">4</text>
<text x="318.2" y="7">5</text>
<text x="4.1" y="42.1">A</text>
<text x="405.9" y="42.1">A</text>
<text x="4.1" y="111.3">B</text>
<text x="405.9" y="111.3">B</text>
<text x="4.1" y="180.4">C</text>
<text x="405.9" y="180.4">C</text>
<text x="4.1" y="249.6">D</text>
<text x="405.9" y="249.6">D</text>
<text x="41.6" y="287.8">1</text>
<text x="110.8" y="287.8">2</text>
<text x="179.9" y="287.8">3</text>
<text x="249.1" y="287.8">4</text>
<text x="318.2" y="287.8">5</text>
</g>
<g font-size="3.2" fill="#000080">
<text x="127.4" y="11.9">U1</text>
<text x="113.6" y="15.6">ESP32-WROOM-32D</text>
<text x="211.6" y="21.5">ESP32-S</text>
<text x="211.6" y="18.4">ESP32-S</text>
<text x="191" y="45.6">100UF_1</text>
<text x="343.6" y="45.6">10K_1</text>
<text x="356" y="45.6">10K_2</text>
<text x="319.7" y="59.7">10UF_1</text>
<text x="343.6" y="59.7">1K_4</text>
<text x="356" y="59.7">1K_3</text>
<text x="354.9" y="77.3">BOOT</text>
<text x="323.2" y="79.1">RESET</text>
<text x="55.6" y="89.6">H2</text>
<text x="116.8" y="102">H1</text>
<text x="280.1" y="117.9">1K_1</text>
<text x="241.3" y="121.5">1K_5</text>
<text x="301.3" y="125">CH340C</text>
<text x="280.8" y="132">RX</text>
<text x="293.3" y="128.5">100NF_6</text>
<text x="329.3" y="128.5">10K_3</text>
<text x="136.7" y="136.1">u-m-m5ss-w-2</text>
<text x="242" y="135.6">TX</text>
<text x="301.3" y="133.8">CH340C</text>
<text x="349.6" y="135.7">S8050</text>
<text x="142" y="139.3">TP4054_P</text>
<text x="263.8" y="140.9">100NF_5</text>
<text x="349.6" y="138.8">S8050_C2146</text>
<text x="329.2" y="146.1">10K_4</text>
<text x="99.2" y="155">1K_2</text>
<text x="113.8" y="153.2">3.3V</text>
<text x="349.6" y="153.3">S8050_1</text>
<text x="349.6" y="156.4">S8050_C2146</text>
<text x="160" y="170.8">10K_5</text>
<text x="177.7" y="170.8">20K</text>
<text x="307.6" y="179.7">DRV8871DDA</text>
<text x="110.9" y="188.5">AMS1117-3.3</text>
<text x="271.3" y="186.7">1K_7</text>
<text x="362" y="190.4">PYRO</text>
<text x="110.9" y="192">AMS1117-3.3</text>
<text x="210.7" y="197.3">ON/OFF</text>
<text x="272" y="200.8">PYRO_LED</text>
<text x="304.8" y="206.1">15K</text>
<text x="91" y="220.2">100NF_2</text>
<text x="118.4" y="220.2">10UF_2</text>
<text x="190.8" y="218.4">4.2V/GND</text>
<text x="242.3" y="223.9">ARM</text>
</g>
<g font-size="3.2" fill="#00f">
<text x="109.7" y="22.9">1</text>
<text x="138.6" y="21.2">GND</text>
<text x="147.3" y="19.4">39</text>
<text x="147.3" y="22.9">38</text>
<text x="109.7" y="30">3</text>
<text x="109.7" y="26.5">2</text>
<text x="113.2" y="28.2">VDD33</text>
<text x="113.2" y="24.7">GND</text>
<text x="138" y="28.2">IO23</text>
<text x="138.6" y="24.7">GND</text>
<text x="147.3" y="26.5">37</text>
<text x="147.3" y="30">36</text>
<text x="252.6" y="28.6" transform="rotate(-90 252.6 28.6)">39</text>
<text x="109.7" y="33.5">4</text>
<text x="113.2" y="35.3">SENSOR_VP</text>
<text x="113.2" y="31.8">EN</text>
<text x="137.2" y="35.3">TXD0</text>
<text x="138" y="31.8">IO22</text>
<text x="147.3" y="33.5">35</text>
<text x="213.7" y="33.5">1</text>
<text x="217.2" y="35.3">GND</text>
<text x="254" y="35" transform="rotate(-90 254 35)">EP</text>
<text x="260.3" y="35.3">GND</text>
<text x="269" y="33.5">38</text>
<text x="109.7" y="40.6">6</text>
<text x="109.7" y="37">5</text>
<text x="113.2" y="38.8">SENSOR_VN</text>
<text x="137" y="38.8">RXD0</text>
<text x="147.3" y="37">34</text>
<text x="147.3" y="40.6">33</text>
<text x="213.7" y="37">2</text>
<text x="213.7" y="40.6">3</text>
<text x="217.2" y="38.8">3V3</text>
<text x="259.7" y="38.8">IO23</text>
<text x="269" y="40.6">36</text>
<text x="269" y="37">37</text>
<text x="109.7" y="47.6">8</text>
<text x="109.7" y="44.1">7</text>
<text x="113.2" y="45.9">IO35</text>
<text x="113.2" y="42.3">IO34</text>
<text x="138" y="42.3">IO21</text>
<text x="141.2" y="45.9">NC</text>
<text x="147.3" y="44.1">32</text>
<text x="147.3" y="47.6">31</text>
<text x="213.7" y="44.1">4</text>
<text x="213.7" y="47.6">5</text>
<text x="217.2" y="42.3">EN</text>
<text x="217.2" y="45.9">SENSOR_VP</text>
<text x="256.6" y="45.9">U0TXD</text>
<text x="259.7" y="42.3">IO22</text>
<text x="269" y="47.6">34</text>
<text x="269" y="44.1">35</text>
<text x="109.7" y="51.2">9</text>
<text x="113.2" y="52.9">IO33</text>
<text x="113.2" y="49.4">IO32</text>
<text x="138" y="49.4">IO19</text>
<text x="138" y="52.9">IO18</text>
<text x="147.3" y="51.2">30</text>
<text x="213.7" y="51.2">6</text>
<text x="217.2" y="49.4">SENSOR_VN</text>
<text x="217.2" y="52.9">IO34</text>
<text x="256.4" y="49.4">U0RXD</text>
<text x="259.7" y="52.9">IO21</text>
<text x="269" y="51.2">33</text>
<text x="107.7" y="58.2">11</text>
<text x="107.7" y="54.7">10</text>
<text x="113.2" y="60">IO26</text>
<text x="113.2" y="56.4">IO25</text>
<text x="138" y="60">IO17</text>
<text x="140" y="56.4">IO5</text>
<text x="147.3" y="54.7">29</text>
<text x="147.3" y="58.2">28</text>
<text x="213.7" y="54.7">7</text>
<text x="213.7" y="58.2">8</text>
<text x="217.2" y="56.4">IO35</text>
<text x="217.2" y="60">IO32</text>
<text x="259.7" y="60">IO19</text>
<text x="263" y="56.4">NC</text>
<text x="269" y="58.2">31</text>
<text x="269" y="54.7">32</text>
<text x="107.7" y="65.3">13</text>
<text x="107.7" y="61.7">12</text>
<text x="113.2" y="63.5">IO27</text>
<text x="138" y="63.5">IO16</text>
<text x="147.3" y="61.7">27</text>
<text x="147.3" y="65.3">26</text>
<text x="211.7" y="65.3">10</text>
<text x="213.7" y="61.7">9</text>
<text x="217.2" y="63.5">IO33</text>
<text x="259.7" y="63.5">IO18</text>
<text x="269" y="65.3">29</text>
<text x="269" y="61.7">30</text>
<text x="107.7" y="68.8">14</text>
<text x="113.2" y="70.6">IO12</text>
<text x="113.2" y="67">IO14</text>
<text x="140" y="67">IO4</text>
<text x="140" y="70.6">IO0</text>
<text x="147.3" y="68.8">25</text>
<text x="211.7" y="68.8">11</text>
<text x="217.2" y="67">IO25</text>
<text x="217.2" y="70.6">IO26</text>
<text x="259.7" y="70.6">IO17</text>
<text x="261.7" y="67">IO5</text>
<text x="269" y="68.8">28</text>
<text x="340.8" y="69.1" transform="rotate(-90 340.8 69.1)">2</text>
<text x="353.2" y="69.1" transform="rotate(-90 353.2 69.1)">2</text>
<text x="107.7" y="75.8">16</text>
<text x="107.7" y="72.3">15</text>
<text x="113.2" y="77.6">IO13</text>
<text x="113.2" y="74.1">GND</text>
<text x="138" y="77.6">IO15</text>
<text x="140" y="74.1">IO2</text>
<text x="147.3" y="72.3">24</text>
<text x="147.3" y="75.8">23</text>
<text x="211.7" y="72.3">12</text>
<text x="211.7" y="75.8">13</text>
<text x="217.2" y="74.1">IO27</text>
<text x="217.2" y="77.6">IO14</text>
<text x="259.7" y="74.1">IO16</text>
<text x="261.7" y="77.6">IO4</text>
<text x="269" y="75.8">26</text>
<text x="269" y="72.3">27</text>
<text x="107.7" y="82.9">18</text>
<text x="107.7" y="79.4">17</text>
<text x="113.2" y="81.1">SD2</text>
<text x="139.2" y="81.1">SD1</text>
<text x="147.3" y="79.4">22</text>
<text x="147.3" y="82.9">21</text>
<text x="211.7" y="79.4">14</text>
<text x="217.2" y="81.1">IO12</text>
<text x="261.7" y="81.1">IO0</text>
<text x="269" y="79.4">25</text>
<text x="107.7" y="86.4">19</text>
<text x="113.2" y="88.2">CMD</text>
<text x="113.2" y="84.7">SD3</text>
<text x="139.2" y="84.7">SD0</text>
<text x="139.7" y="88.2">CLK</text>
<text x="147.3" y="86.4">20</text>
<text x="229.7" y="85.5" transform="rotate(-90 229.7 85.5)">GND</text>
<text x="233.2" y="85.5" transform="rotate(-90 233.2 85.5)">IO13</text>
<text x="236.7" y="85.5" transform="rotate(-90 236.7 85.5)">SD2</text>
<text x="240.3" y="85.5" transform="rotate(-90 240.3 85.5)">SD3</text>
<text x="243.8" y="85.5" transform="rotate(-90 243.8 85.5)">CMD</text>
<text x="247.3" y="85.5" transform="rotate(-90 247.3 85.5)">CLK</text>
<text x="250.9" y="85.5" transform="rotate(-90 250.9 85.5)">SDO</text>
<text x="254.4" y="85.5" transform="rotate(-90 254.4 85.5)">SDI</text>
<text x="257.9" y="85.5" transform="rotate(-90 257.9 85.5)">IO15</text>
<text x="261.4" y="85.5" transform="rotate(-90 261.4 85.5)">IO2</text>
<text x="340.8" y="85.3" transform="rotate(-90 340.8 85.3)">1</text>
<text x="353.2" y="85.3" transform="rotate(-90 353.2 85.3)">1</text>
<text x="227.9" y="91" transform="rotate(-90 227.9 91)">15</text>
<text x="231.5" y="91" transform="rotate(-90 231.5 91)">16</text>
<text x="235" y="91" transform="rotate(-90 235 91)">17</text>
<text x="238.5" y="91" transform="rotate(-90 238.5 91)">18</text>
<text x="242" y="91" transform="rotate(-90 242 91)">19</text>
<text x="245.6" y="91" transform="rotate(-90 245.6 91)">20</text>
<text x="249.1" y="91" transform="rotate(-90 249.1 91)">21</text>
<text x="252.6" y="91" transform="rotate(-90 252.6 91)">22</text>
<text x="256.2" y="91" transform="rotate(-90 256.2 91)">23</text>
<text x="259.7" y="91" transform="rotate(-90 259.7 91)">24</text>
<text x="55.6" y="98.8">1</text>
<text x="55.6" y="102.3">2</text>
<text x="55.6" y="105.8">3</text>
<text x="117.2" y="107.2">1</text>
<text x="55.6" y="109.4">4</text>
<text x="55.6" y="112.9">5</text>
<text x="117.2" y="110.8">2</text>
<text x="55.6" y="116.4">6</text>
<text x="55.6" y="119.9">7</text>
<text x="117.2" y="114.3">3</text>
<text x="117.2" y="117.8">4</text>
<text x="55.6" y="123.5">8</text>
<text x="117.2" y="121.4">5</text>
<text x="117.2" y="124.9">6</text>
<text x="161.7" y="131.9">VCC</text>
<text x="164.4" y="135.5">D-</text>
<text x="291.4" y="134.1">1</text>
<text x="291.4" y="137.6">2</text>
<text x="294.9" y="135.8">GND</text>
<text x="313.9" y="135.8">VCC</text>
<text x="321.9" y="137.6">15</text>
<text x="321.9" y="134.1">16</text>
<text x="163.3" y="139">D+</text>
<text x="164.5" y="142.5">ID</text>
<text x="291.4" y="141.1">3</text>
<text x="294.9" y="139.3">TXD</text>
<text x="294.9" y="142.9">RXD</text>
<text x="311.5" y="142.9">RTS#</text>
<text x="312.2" y="139.3">R232</text>
<text x="321.9" y="141.1">14</text>
<text x="161" y="146">GND</text>
<text x="291.4" y="144.6">4</text>
<text x="291.4" y="148.2">5</text>
<text x="294.9" y="146.4">V3</text>
<text x="294.9" y="149.9">UD+</text>
<text x="310.8" y="149.9">DCD#</text>
<text x="311.3" y="146.4">DTR#</text>
<text x="321.9" y="148.2">12</text>
<text x="321.9" y="144.6">13</text>
<text x="291.4" y="151.7">6</text>
<text x="291.4" y="155.2">7</text>
<text x="294.9" y="153.5">UD-</text>
<text x="314.3" y="153.5">RI#</text>
<text x="321.9" y="155.2">10</text>
<text x="321.9" y="151.7">11</text>
<text x="291.4" y="158.7">8</text>
<text x="294.9" y="157">NC</text>
<text x="294.9" y="160.5">NC</text>
<text x="311" y="157">DSR#</text>
<text x="311.5" y="160.5">CTS#</text>
<text x="321.9" y="158.7">9</text>
<text x="325.4" y="185.2">EP</text>
<text x="330.8" y="183.4">9</text>
<text x="303.7" y="187">1</text>
<text x="303.7" y="190.5">2</text>
<text x="307.2" y="188.7">GND</text>
<text x="320.5" y="188.7">OUT2</text>
<text x="330.8" y="190.5">7</text>
<text x="330.8" y="187">8</text>
<text x="354.8" y="190.5">2</text>
<text x="303.7" y="194">3</text>
<text x="303.7" y="197.6">4</text>
<text x="307.2" y="192.3">IN2</text>
<text x="307.2" y="195.8">IN1</text>
<text x="320.1" y="192.3">PGND</text>
<text x="320.5" y="195.8">OUT1</text>
<text x="330.8" y="197.6">5</text>
<text x="330.8" y="194">6</text>
<text x="354.8" y="194">1</text>
<text x="76.2" y="202.8">2</text>
<text x="76.2" y="199.3">3</text>
<text x="79.7" y="201.1">Vin</text>
<text x="103.2" y="202.8">4</text>
<text x="307.2" y="199.3">ILIM</text>
<text x="324.4" y="199.3">VM</text>
<text x="76.2" y="206.4">1</text>
<text x="79.7" y="208.1">GND/ADJ</text>
<text x="79.7" y="204.6">Vout</text>
<text x="94.4" y="204.6">Vout</text>
<text x="209.6" y="204.3">1</text>
<text x="209.6" y="207.8">2</text>
<text x="243.1" y="214.8">2</text>
<text x="243.1" y="218.4">1</text>
<text x="192.6" y="225.8">2</text>
<text x="196.1" y="227.5">21</text>
<text x="202" y="225.8">1</text>
</g>
</svg>
